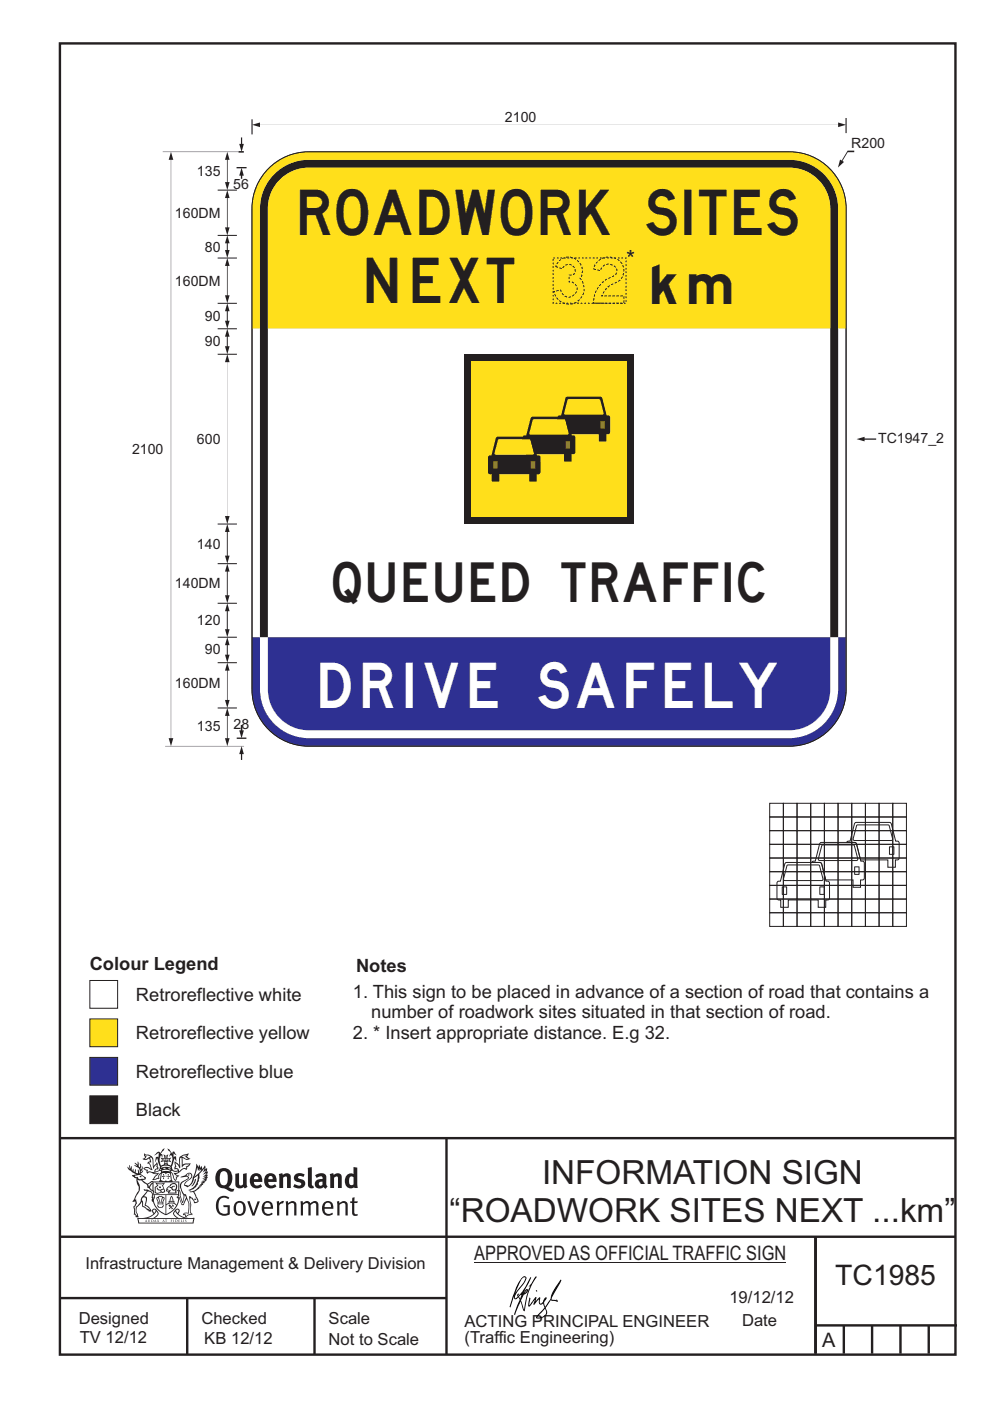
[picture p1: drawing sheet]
<svg xmlns="http://www.w3.org/2000/svg" width="210mm" height="297mm" viewBox="0 0 210 297" stroke-linecap="round" stroke-linejoin="round" font-family="sans-serif">
<g fill="none" stroke="#231f20" stroke-width=".51">
<path d="M12.7 9.2h190v278h-190zM12.7 241.3h189.9M94.7 241.4v45.8M12.7 275.2h82M12.7 262.2h190.1M39.7 275.2v12M66.7 275.2v12M173 262.2v24.8M173 281h30M179 281v6M185 281v6M191 281v6"/>
<path d="M197 281v6"/>
</g>
<path d="M100.6 267.7h66.2" fill="none" stroke="#231f20" stroke-width=".21"/>
<path d="M19.1 216h5.8v5.9h-5.8z" fill-rule="evenodd" fill="#ffdf1b" stroke="#231f20" stroke-width=".21"/>
<path d="M19.1 224.2h5.8v5.9h-5.8z" fill-rule="evenodd" fill="#2e3092" stroke="#231f20" stroke-width=".21"/>
<path d="M19.1 232.3h5.8v5.9h-5.8z" fill-rule="evenodd" fill="#231f20" stroke="#231f20" stroke-width=".21"/>
<path d="M19.1 207.9h5.8v5.9h-5.8z" fill-rule="evenodd" fill="#fff" stroke="#231f20" stroke-width=".21"/>
<g fill="#231f20">
<path d="M47 248.5a2.55 2.55 0 0 0 0 2.7l.3 .1a.81 .81 0 0 0 1-.9v-.6a1.04 1.04 0 0 0-1.1-1.5zM46.3 248.1a1.82 1.82 0 0 1 2.1-.2 1.82 1.82 0 0 1 .9 1.9 2.29 2.29 0 0 1-.8 1.9l.7 .3h.5l-.2 .6a2.87 2.87 0 0 1-2-.7 2.12 2.12 0 0 1-1.7-3.1z" fill-rule="evenodd"/>
<path d="M49.9 248.9l.8-.2v2a.46 .46 0 0 0 .2 .6 .46 .46 0 0 0 .7-.2v-2.2l.7-.2v2.4l.2 .5-.6 .4-.2-.3a1.02 1.02 0 0 1-1.2 .2 1.02 1.02 0 0 1-.6-1.1z" fill-rule="evenodd"/>
<path d="M54 249.5l-.1 .5h.9a.49 .49 0 0 0-.2-.6 .49 .49 0 0 0-.6 .1zM53.4 249.2a1.34 1.34 0 0 1 1.6-.3 1.34 1.34 0 0 1 .6 1.5v.2h-1.7a.77 .77 0 0 0 .5 .8 .77 .77 0 0 0 .9-.3l.3 .4a1.59 1.59 0 0 1-2.1 .2 1.59 1.59 0 0 1-.4-2z" fill-rule="evenodd"/>
<path d="M57 249.5l-.1 .5h.9a.49 .49 0 0 0-.2-.6 .49 .49 0 0 0-.6 .1zM56.4 249.2a1.34 1.34 0 0 1 1.6-.3 1.34 1.34 0 0 1 .7 1.5v.2h-1.8a.77 .77 0 0 0 .5 .8 .77 .77 0 0 0 .9-.3l.3 .4a1.59 1.59 0 0 1-2 .2 1.59 1.59 0 0 1-.5-2z" fill-rule="evenodd"/>
<path d="M59.1 248.9l.8-.2 .1 .4a.95 .95 0 0 1 1-.3 .95 .95 0 0 1 .7 .8v2.3h-.8v-2.3a.46 .46 0 0 0-.8 .1v2.2h-.9z" fill-rule="evenodd"/>
<path d="M62.5 249.1a1.75 1.75 0 0 1 2.1-.1l-.2 .5-.6-.2a.43 .43 0 0 0-.6 .3l.4 .3a1.04 1.04 0 0 1 1.2 1.2 1.04 1.04 0 0 1-1.4 .9l-1.2-.4 .3-.6 1 .4 .4-.4a.88 .88 0 0 0-1-.5l-.4-.2-.1-.4z" fill-rule="evenodd"/>
<path d="M65.3 247.6l.8-.2 .1 3.8 .2 .2 .2 .5a.88 .88 0 0 1-1-.1 .88 .88 0 0 1-.3-1z" fill-rule="evenodd"/>
<path d="M67.8 250.6a.43 .43 0 0 0-.1 .7 .43 .43 0 0 0 .7-.1v-.7zM66.8 249.2a1.7 1.7 0 0 1 2.4 .1v1.8l.3 .4-.4 .5-.5-.3a1.03 1.03 0 0 1-1.7-.2 1.03 1.03 0 0 1 .8-1.5h.7v-.4a.8 .8 0 0 0-1.2 .1z" fill-rule="evenodd"/>
<path d="M69.9 248.9l.8-.2 .1 .4a.95 .95 0 0 1 1-.3 .95 .95 0 0 1 .7 .8v2.3h-.8v-2.3a.46 .46 0 0 0-.8 .1v2.2h-.8z" fill-rule="evenodd"/>
<path d="M74.3 249.5a1.48 1.48 0 0 0 0 1.7l.4 .1 .3-.2v-1.5l-.3-.2zM75 247.4l.8 .2 .1 4.3h-.7l-.1-.2a1.26 1.26 0 0 1-1.4 0 1.26 1.26 0 0 1-.6-1.3 1.29 1.29 0 0 1 .5-1.3 1.29 1.29 0 0 1 1.4-.2z" fill-rule="evenodd"/>
<path d="M46.4 253.9a1.72 1.72 0 0 1 2.2 0l-.2 .3a1.24 1.24 0 0 0-1.4-.1 1.24 1.24 0 0 0-.7 1.3 1.49 1.49 0 0 0 1.3 2l.7-.2v-1.3h-.9l-.1-.4h1.4v2a1.93 1.93 0 0 1-2.2-.1 1.93 1.93 0 0 1-.7-2.2l.2-.7z" fill-rule="evenodd"/>
<path d="M50.3 255.2a1.65 1.65 0 0 0 .3 2.2 .99 .99 0 0 0 1-1.5 .78 .78 0 0 0-.4-.8 .78 .78 0 0 0-.9 .1zM50 254.9a1.33 1.33 0 0 1 1.6-.1 1.33 1.33 0 0 1 .5 1.5 1.31 1.31 0 0 1-1.3 1.5 1.31 1.31 0 0 1-1.3-1.6l.1-.5z" fill-rule="evenodd"/>
<path d="M52.5 254.7l.4-.1 .9 2.6 .8-2.5h.5l-1.1 3h-.5z" fill-rule="evenodd"/>
<path d="M56.2 255.2l-.2 .7h1.4a.7 .7 0 0 0-.3-.8 .7 .7 0 0 0-.9 .1zM55.9 255a1.22 1.22 0 0 1 1.5-.2 1.22 1.22 0 0 1 .5 1.5h-1.9a.93 .93 0 0 0 .5 1 .93 .93 0 0 0 1.2-.2l.1 .3a1.43 1.43 0 0 1-1.7 .1 1.43 1.43 0 0 1-.6-1.7z" fill-rule="evenodd"/>
<path d="M58.7 254.8l.4-.2 .1 .5 .4-.3 .6-.2-.2 .6a.66 .66 0 0 0-.8 .6v1.9h-.4z" fill-rule="evenodd"/>
<path d="M60.6 254.8l.4-.2 .1 .5a.94 .94 0 0 1 1-.4 .94 .94 0 0 1 .8 .7v2.3h-.5l-.1-2.5a.81 .81 0 0 0-1.2 .3v2.2h-.4z" fill-rule="evenodd"/>
<path d="M63.7 254.7l.5-.1 .1 .5 .4-.3a.78 .78 0 0 1 1.1 .3 .9 .9 0 0 1 1-.5 .9 .9 0 0 1 .7 .8v2.3h-.4l-.1-2.5a.67 .67 0 0 0-1.1 .3v2.2h-.5v-2.4l-.4-.2-.7 .4v2.2h-.5z" fill-rule="evenodd"/>
<path d="M69 255.2l-.2 .7h1.4a.7 .7 0 0 0-.3-.8 .7 .7 0 0 0-.9 .1zM68.7 255a1.22 1.22 0 0 1 1.5-.2 1.22 1.22 0 0 1 .5 1.5h-1.9a.93 .93 0 0 0 .5 1 .93 .93 0 0 0 1.2-.2l.1 .3a1.44 1.44 0 0 1-1.7 .1 1.44 1.44 0 0 1-.6-1.7z" fill-rule="evenodd"/>
<path d="M71.4 254.8l.5-.2 .1 .5a.94 .94 0 0 1 1-.4 .94 .94 0 0 1 .7 .7v2.3h-.4l-.1-2.5a.81 .81 0 0 0-1.2 .3v2.2h-.5z" fill-rule="evenodd"/>
<path d="M74.7 254l.5-.2v.9h.7l-.1 .4h-.7l.1 2.2 .1 .1h.5l.1 .3a.75 .75 0 0 1-1.2-.6v-2h-.4v-.4h.4z" fill-rule="evenodd"/>
<path d="M30.8 244.9l1.1 .3-.9 .5h-.4l.5-.5zM31.8 245.5l.2-.1a2.44 2.44 0 0 1 .4 2l.1 .4 .7-1-.1 .6 .3 .3a.57 .57 0 0 0-.6 .8l-1-.2-.5 .2 .1-.5-.7-.2 .6-.2 1 .5 .1-.1-.6-1.3-.2-.1 .5-.1zM30.7 244.5l-.2 .4 .3 .4-.6 .4a1.04 1.04 0 0 0 1.4-.1l.2 .7h-.4l-.2 .4a.94 .94 0 0 1 .9 1.1l-.2-.1a1.16 1.16 0 0 0-1.5-.1l.3 .4 .4 .2 .1 .5 .2 .2v-.2a.94 .94 0 0 1 1.1 .2h.9l-1.2 1.2a1.13 1.13 0 0 0 1.2-.2l.4-.1-.1-.4 .5-.7a.83 .83 0 0 0-.6 1.1l-.3-.1-.7 .3 1.1-1.4-.5 .2-.5-.1 1.3-.5-.2-.2-.8 .4v-.3l.2-.2 .3 .1 .1-.3-.2-.4v-.6l-.2-.3-.6 .9v-.7a1.42 1.42 0 0 0-1.7-1.8z" fill-rule="evenodd"/>
<path d="M38.5 245.3l.5-.3 .7-.1-.6 .3 .8 .5h-.3zM38.3 245.5h.2l.1 2a1.69 1.69 0 0 1 1.5-.7l-.7 .5 .1 .5a1.1 1.1 0 0 0-1.5 .6l-.1-.5-.2-.2h-.5l.2-.4-.2-.7a1.42 1.42 0 0 1 .8 1.1l.2-.1zM37.1 246.2l.1 1-.2 .3v.5l.6-.1 .1 .2a.96 .96 0 0 1-1.1-.1l-.1 .1a1.06 1.06 0 0 0 1.3 .2v.1a.72 .72 0 0 1-1 .2l.3 .5 .6 .3-.4 .1-.1 .7-.3-.4-.3-1.1-.4-.4 .4 .9a1.54 1.54 0 0 0 .6 1.2l.2-.3a.58 .58 0 0 1 .5-.7l.1-.2h-.3l-.4-.3 .9-.5a.93 .93 0 0 1 1.1-.5l.1 .2 .2-.1 .1-.5a.99 .99 0 0 0 .7-.9l-1.3 .1-.4 .3v-1.5l.9 .4 .8-.3h-.3l-.5-.4 .4-.7-.7 .2a1.46 1.46 0 0 0-1.3 2.1v.4l-.2-.4z" fill-rule="evenodd"/>
<path d="M35.6 248.9l.2 .1-.1 .4h.3l-.3 .1v.5l-.1-.6h-.3l.3-.1z" fill-rule="evenodd"/>
<path d="M34.6 248.9l.2 .1-.1 .3 .4 .1h-.4v.6l-.1-.5-.3-.1h.3z" fill-rule="evenodd"/>
<path d="M34.3 248.8a.57 .57 0 0 1 .9 .2 .57 .57 0 0 1 .9-.2l.2 1.4-.2 .1a.57 .57 0 0 1-.9-.1 .69 .69 0 0 1-1.1 0zM34.2 248.1l-.3 2.1-.2 .4h2.9l-.1-.4-.3-2.1h-.2v.3l-.8-.1-.9 .1 .1-.3z" fill-rule="evenodd"/>
<path d="M34.2 252.4a.3 .3 0 0 0 .6 0 .3 .3 0 0 0-.6 0zM33.3 251l.3 .3-.3 .3a.79 .79 0 0 0 0 1.3l.8-.2-.1-.3a.55 .55 0 0 1-.7-.6h.1l.1 .3 .4 .1 .8-.2-.4-.7 .4-.3-.7 .1zM33 250.7l1.1 .2 .9-.2-.4 .7 .4 1.1a.56 .56 0 0 1-.8 .3l-.2 .1a.73 .73 0 0 1-.9 .1 .73 .73 0 0 1-.3-.9v-.4l.5-.4z" fill-rule="evenodd"/>
<path d="M35.6 251.9l.7-.5a.58 .58 0 0 1 1-.1 .58 .58 0 0 1-.5 .9l-.2-.3a.43 .43 0 0 1 .6-.3v-.1a.57 .57 0 0 0-.8 .2l-.2-.1-.3 .2 .4 .1a.55 .55 0 0 0 .9 .5v.5h-1.3l.3-.4-.1-.2-.6 .1 .2-.2-.2-.1zM35.4 251.8l-.1 .2a.39 .39 0 0 0 .2 .7l.3-.1-.2 .5h1.9l-.1-.8a.86 .86 0 0 0-.1-1.4 .86 .86 0 0 0-1.3 .4z" fill-rule="evenodd"/>
<path d="M36 254.8h.8v.2h-.8zM36.4 253.8l.2 .8h-.4zM36.4 253.5l-.3 .5-.1 .6h-.2v.4l-.7 .4 .1 .2a1.48 1.48 0 0 1 2.2 .1l.2-.1-.6-.5v-.5h-.2l-.1-.6z" fill-rule="evenodd"/>
<path d="M35.8 255.4l.3 .1 .2 .3 .3-.2-.2-.2a.38 .38 0 0 1 .4 .5l-.1-.2-.3 .3 .3 .2-.3 .2-.1-.3-.4 .3-.1-.2 .4-.3-.2-.1-.1 .1z" fill-rule="evenodd"/>
<path d="M34.5 254h.2v.2l-.3 .6h-.1zM33.6 255.3h.9v.2a.55 .55 0 0 1-.8 .4v-.2h-.2zM33.4 254h.2l.2 .8h-.2zM33.6 255h.8l.1 .1-.8 .1zM33.8 253.7h.5l-.2 1.1h-.2zM33.3 253.8l-.1 .3 .3 1.2a.48 .48 0 0 0-.1 .5 .48 .48 0 0 0 .4 .3l.6-.1a.49 .49 0 0 0 .2-.7l.3-1.2-.1-.3a1.42 1.42 0 0 0-1.5 0z" fill-rule="evenodd"/>
<path d="M33.6 251.6h.5l.1 .3h-.4z" fill-rule="evenodd"/>
<path d="M41.3 250.1l.3-.2-.2 .9-.6 .7h-.2l.5-.7z" fill-rule="evenodd"/>
<path d="M39.7 249l.3-.2 .5 .2a.88 .88 0 0 1-.6 1.1 1.22 1.22 0 0 0-.8 1.3l.5 .2a.72 .72 0 0 0 .9-.4l.5-.8 .2-.6 .8-.6v.3a2.85 2.85 0 0 1-2 2.8l.1 .1a2.13 2.13 0 0 0 1.9-1.5l-.1-.2a2.01 2.01 0 0 0 .3-1.8l1.2-1.3-.4 1 .7-.5-.7 1 .8-.4-.8 .8 .7-.1-.9 .5 .8-.1-.8 .4h.7l-.8 .3 .3 .2h-.4l.2 .4-.4-.1 .2 .3h-.4l.1 .3h-.1a2.16 2.16 0 0 1-2 1l.1 .2h.4a.76 .76 0 0 1 .7 .7l.5 1.2-.6 .2a1.45 1.45 0 0 0-1.2-1.3l.3 1.8-.1 1.9 .4 .2a1.07 1.07 0 0 0-1.2 .4v-.3l-.5-.2a.87 .87 0 0 1 1-.1l.1-.7a4.4 4.4 0 0 0-.6-3.1l-.1-.3h-.2a2.16 2.16 0 0 1-.7-2.2l.3-.3 1.2-.8a.55 .55 0 0 0-.4-.7zM37.8 252.4a.76 .76 0 0 1 .3 1.1l.6 1.6 .4-1.7 .2 .1a.61 .61 0 0 1-.1 .9l-.3 .9h-.2l-.7-1.6-.3 .1a1.18 1.18 0 0 0 .1-1.4zM41.8 247.5l.2 .8 .3-.6v.6l.3-.5a1.9 1.9 0 0 1-1.1 1.4l-.3 .3zM38.2 249.6l1.4-.1 .2 .1v.3l-.5 .3a1.26 1.26 0 0 0-1 1.9l.2 .7a1.84 1.84 0 0 1 .2 2l-.4-1.3a.96 .96 0 0 0-.4-1.3l-.4 .3a.78 .78 0 0 1-.1 1.3l.2 .2h.4l.4 1.1a.38 .38 0 0 0 .2 .4 .38 .38 0 0 0 .4-.1l.6-1.2a2.94 2.94 0 0 1 .3 2.5v.5l-.8-.1-.3 .4v.2l.4-.1 .1 .4 .2 .1a1.02 1.02 0 0 1 1.3-.5l-.1-.4-.3-.1 .2-1.7-.3-1.4 .1 .1a1.14 1.14 0 0 1 .7 .9 .63 .63 0 0 0 .9-.2 .63 .63 0 0 0-.2-.8l-.6-1.3 .9-.6 .2-.3 .2-.1v-.2h.3l-.1-.3h.4l-.1-.3 .5-.1-.2-.2 .5-.4 .1-.2-.3 .1 .5-.6-.3 .1 .3-.6-.4 .1 .4-.5v-.3l-.3 .2 .1-.6v-.3l-.4 .3-.1-.8-.5 .8-.2-.7-.2 .5-.3-.8-.1 .6-.5-.8-.1 1.4-.7 1.9a1.81 1.81 0 0 1-.9 1.4l-.6-.2a1.75 1.75 0 0 1 1.1-1.2 .75 .75 0 0 0 .1-1.3 .75 .75 0 0 0-1.2 .5z" fill-rule="evenodd"/>
<path d="M41.2 254.2l.3-.1 .1 .3h-.4z" fill-rule="evenodd"/>
<path d="M29.4 258.4h11.6l-.2 .8h-11.3zM31.3 258.2l.5-.1a2.48 2.48 0 0 0 1.4-1.3l.2 .6-.5 .5-.4 .3zM32.5 256.6l.3-.2 .2 .2-.3 .6zM37.2 256.8a2.65 2.65 0 0 0 1.8 1.4h-1.1l-.5-.3-.5-.5zM37.4 256.6l.2-.2 .3 .2-.3 .6zM29.2 258.2l.1 1.2h11.7l.3-1.1-.2-.1a4.1 4.1 0 0 1-3.3-.9l.3-.4-.1-.5a1.06 1.06 0 0 0-1.3 .9l.2 .4 .6 .5h-4.7l.3-.1a.84 .84 0 0 0 .6-.7 .84 .84 0 0 0-.5-.9l-.3-.2-.5 .1-.1 .5 .3 .4a4.2 4.2 0 0 1-3.4 .9z" fill-rule="evenodd"/>
<path d="M31 258.7l.1 .2h-.2zM31 258.6l-.3 .5 .4-.1 .2 .1z" fill-rule="evenodd"/>
<path d="M31.3 258.6h.2v.4a.25 .25 0 0 0 .3-.1 .25 .25 0 0 0-.1-.3h.1a.29 .29 0 0 1 0 .4 .29 .29 0 0 1-.4 0 .29 .29 0 0 1 0-.4z" fill-rule="evenodd"/>
<path d="M32.2 258.6a.22 .22 0 0 1 .3 .2 .22 .22 0 0 1-.3 .2zM32 258.6v.5a.33 .33 0 0 0 .5-.1 .33 .33 0 0 0 0-.4 .33 .33 0 0 0-.5 0z" fill-rule="evenodd"/>
<path d="M32.9 258.7l.1 .2h-.2zM32.9 258.6l-.2 .5 .3-.1 .2 .1z" fill-rule="evenodd"/>
<path d="M33.3 258.6h.2v.2l.3-.2-.2 .2 .2 .3-.3-.2-.1 .2h-.1l.2-.3z" fill-rule="evenodd"/>
<path d="M34.7 258.7l.1 .2h-.2zM34.7 258.6l-.3 .5 .4-.1 .2 .1z" fill-rule="evenodd"/>
<path d="M35 258.6h.4h-.1v.5h-.2l.1-.5z" fill-rule="evenodd"/>
<path d="M36.2 258.6h.3h-.2v.2h.2h-.2l.1 .3h-.2z" fill-rule="evenodd"/>
<path d="M36.7 258.6h.2v.5h-.2z" fill-rule="evenodd"/>
<path d="M37.3 258.6a.22 .22 0 0 1 .3 .2 .22 .22 0 0 1-.3 .2zM37.1 258.6v.5a.33 .33 0 0 0 .5-.1 .33 .33 0 0 0 0-.4 .33 .33 0 0 0-.5 0z" fill-rule="evenodd"/>
<path d="M37.8 258.6h.3h-.1v.2h.1h-.1v.2l.1 .1h-.3z" fill-rule="evenodd"/>
<path d="M38.3 258.6h.3l-.1 .4 .2 .1h-.4z" fill-rule="evenodd"/>
<path d="M38.9 258.6h.2v.5h-.2z" fill-rule="evenodd"/>
<path d="M39.3 258.6h.2l-.2 .1 .2 .2-.1 .2h-.1v-.2l.2 .1z" fill-rule="evenodd"/>
<path d="M34.2 247.4a1.51 1.51 0 0 1 2 .2 2.67 2.67 0 0 0-2.1 0zM35.7 247.6l.4 .2 .1 .2-.4-.1zM34.6 247.7l.4-.1 .2 .2h-.4zM34 247.9l.3 .1-.3 .1zM34.9 246.9l.3-.2 .2 .2zM34.9 245.7h.2v.4h-.2zM35 245.1l.2 .2 .2-.2-.1 .4h-.2zM35.1 246.3h.2l.1 .4-.2-.2-.2 .2zM35.3 245.7h.2v.4h-.2zM34.4 245.7l.3 .1v.2l-.3 .1 .2-.2zM35.7 245.8l.3-.1-.2 .2 .2 .2-.4-.1zM32.7 244.9l1-.5-.1 1-.2-.1-.4 .1-.2 1.1 .5-1 .2 .9a1.84 1.84 0 0 1 .3 1.7l.4 .1a2.48 2.48 0 0 1 2.2 .1l.2-.3-.2-.7 .7-1.7 .4 .6-.2-1-.2-.1-.2 .3v-.9l.6 .4-.6-.7h-.3l-.1 .4-.5-.8-.5-.3 .2 .4 .5 .6-.4 .7 .4-.3a2.06 2.06 0 0 1 0 2.2l-.6-.2-.1-.6 .1-.1 .8 .2-.4-.5 .4-.5-.7 .2-.2-.2 .2-.7-.5 .4-.5-.4 .2 .7-.2 .2-.7-.2 .4 .5-.4 .5 .7-.2 .2 .1-.2 .6-.5 .2a2.02 2.02 0 0 1 0-2.2l.3 .5-.1-.6-.3-.1 .8-1.2-.5 .3-.4 .7-.2-.3a.8 .8 0 0 0-.8 .5z" fill-rule="evenodd"/>
<path d="M29.2 250.1l.3 .2a.61 .61 0 0 1 .8 .3l.3 .2a.8 .8 0 0 1 .6 1l.4 .1 .5 .6a1 1 0 0 1 .5 1l-.1 .7v-.5h-.1a.96 .96 0 0 0-.8-1.3l-.3-.2h-.6l-.1-.1-.2 .1 .2 .3h.5l-1.1 1.4-.2 .9-.4 .6a1.33 1.33 0 0 0-.5 1.8l.2 .5a1.26 1.26 0 0 1-.5-1.4l-.1-.4a1.56 1.56 0 0 0 .4-1.7l-.3 .2 .2-.5a3.2 3.2 0 0 0 .7-3zM30.4 253.9h.4a2.06 2.06 0 0 1-.1 1.6l.7 .5 .4 .5-.6-.2-.8-.6-.1-.9a.51 .51 0 0 1 .1-.9zM28.6 249.3a1.52 1.52 0 0 1 2.1 .6l-1.1 .1-.2-.1-.2-.4-.4 .1zM27.5 247v.8l-.3-.4-.2 .1a3.1 3.1 0 0 0 2 1.5l-1 .1 .5 .6 .5 .1v1.1a1.84 1.84 0 0 1-.2 2.5l-.4 .9-.4 .4 .3 .1 .4-.1 .1 .4-.2 .5-.3 .2 .1 1.8 .2-.1 .2 .6h.2l.4-.1-.1-.5a1.3 1.3 0 0 1-.1-1.6l.8-1.1 .2 1.1 .6 .2 .4 .6 .2-.2 .2 .4 .5-.1a1.85 1.85 0 0 0-1.2-1.3l.1-.3a1.39 1.39 0 0 0 0-1.5h-.5l.5-.6a.66 .66 0 0 1 .9-.4 .66 .66 0 0 1 .3 .9l-.1 .4h.2v.1l-.2 .3 .2 .5 .2-.3a2.24 2.24 0 0 0 .1-2.2 .73 .73 0 0 1-.7-.6 .73 .73 0 0 1 .5-.8l.1-.2a.94 .94 0 0 0-.9 .8 .48 .48 0 0 1-.1-.5 .48 .48 0 0 1 .5-.3l.5-.3a.51 .51 0 0 0-.8 .2l-.5 .3-1-.8 .6-.1 .1-.5-1.1-.7 .5-.4v-.4l-.5 .5 .1-.2a.69 .69 0 0 0 .2-1.1v.5l-.3 .2 .1-1.1-.3-.2 .1 .6-.1 .2-.4-1.2v.6l-.7-.3 .6 .6-.6-.2 .2 .3a1 1 0 0 1 .8 1.5l-.2-.8v.8l-.5-.2-.1-.7-.2 .6-.2-.1v-.6l-.2 .4-.2-.2 .1-.7-.2 .5z" fill-rule="evenodd"/>
<path d="M29.5 249.5l.3-.2 .3 .3z" fill-rule="evenodd"/>
<path d="M32.4 250.5h5.6v2l-.2-.1v-1.7h-5.2v2.5h5.2v-.8l.1 .2-.1 1.1v-.3h-2.5v4a4.1 4.1 0 0 0 2.6-3.6l.1-.1a4 4 0 0 1-2.8 3.9 4.2 4.2 0 0 1-2.8-4.7l.1 1.3 .1-.1a3.8 3.8 0 0 0 2.5 3.3v-4h-2.5l-.2-.9z" fill-rule="evenodd"/>
<circle cx="40" cy="249.1" r=".17"/>
</g>
<g fill="none" stroke="#231f20" stroke-width=".21">
<path d="M163.3 179h2.9v2.9h-2.9zM163.3 170.3h2.9v2.9h-2.9zM163.3 173.2h2.9v2.9h-2.9zM163.3 176.1h2.9v2.9h-2.9zM166.2 179h2.9v2.9h-2.9zM166.2 170.3h2.9v2.9h-2.9zM166.2 173.2h2.9v2.9h-2.9zM166.2 176.1h2.9v2.9h-2.9zM169.1 179h2.9v2.9h-2.9zM169.1 170.3h2.9v2.9h-2.9zM169.1 173.2h2.9v2.9h-2.9zM169.1 176.1h2.9v2.9h-2.9z"/>
<path d="M172 179h2.9v2.9h-2.9zM172 170.3h2.9v2.9h-2.9zM172 173.2h2.9v2.9h-2.9zM172 176.1h2.9v2.9h-2.9zM174 178.7l7.3-.1 .3 .2 1 3.8 .6 .1 .1 .3v3.1l-.2 .4-.6 .1v1.5h-1.6v-1.5h-5.8l-.9-3.6-.3-.1h-1.7l.2-.3h.5l.9-3.7zM174.4 179.2h6.7l.8 3.1-.2 .2-8-.1-.1-.3zM174.9 179h2.9v2.9h-2.9zM174.9 170.3h2.9v2.9h-2.9zM174.9 173.2h2.9v2.9h-2.9zM174.9 176.1h2.9v2.9h-2.9zM177.8 179h2.9v2.9h-2.9zM177.8 170.3h2.9v2.9h-2.9z"/>
<path d="M177.8 173.2h2.9v2.9h-2.9zM177.8 176.1h2.9v2.9h-2.9zM180.7 179h2.9v2.9h-2.9zM180.7 170.3h2.9v2.9h-2.9zM180.7 173.2h2.9v2.9h-2.9zM180.7 176.1h2.9v2.9h-2.9zM181.4 174.4h7.3l.3 .1 1 3.8 .6 .1 .1 .3v3.2l-.2 .4h-.6v1.6h-1.6v-1.6h-5.8l-.9-3.5-.3-.2h-1.7l.2-.2 .5-.1 .9-3.6zM181.8 174.9h6.7l.8 3.1-.2 .2-8-.1-.1-.3zM183.6 179h2.9v2.9h-2.9zM183.6 170.3h2.9v2.9h-2.9zM183.6 173.2h2.9v2.9h-2.9zM183.6 176.1h2.9v2.9h-2.9z"/>
<path d="M186.5 179h2.9v2.9h-2.9zM186.5 170.3h2.9v2.9h-2.9zM186.5 173.2h2.9v2.9h-2.9zM186.5 176.1h2.9v2.9h-2.9zM188.7 179.6h.9v1.5h-.9zM189.4 179h2.9v2.9h-2.9zM189.4 170.3h2.9v2.9h-2.9zM189.4 173.2h2.9v2.9h-2.9zM189.4 176.1h2.9v2.9h-2.9zM163.3 181.9h2.9v2.9h-2.9zM163.3 184.8h2.9v2.9h-2.9zM163.3 187.7h2.9v2.9h-2.9z"/>
<path d="M163.3 190.6h2.9v2.9h-2.9zM163.3 193.5h2.9v2.9h-2.9zM165.9 188h.9v1.6h-.9zM166.2 181.9h2.9v2.9h-2.9zM166.2 184.8h2.9v2.9h-2.9zM166.2 187.7h2.9v2.9h-2.9zM166.2 190.6h2.9v2.9h-2.9zM166.2 193.5h2.9v2.9h-2.9zM166.6 182.9h7.3l.3 .1 1 3.8 .6 .1 .1 .3v3.2l-.2 .4h-.6v1.6h-1.6v-1.6h-6.3v1.6h-1.6v-1.6h-.6l-.2-.4v-3.2l.2-.3 .5-.1 1-3.6zM167 183.4h6.7l.8 3.1-.2 .2-8-.1-.1-.3zM169.1 181.9h2.9v2.9h-2.9zM169.1 184.8h2.9v2.9h-2.9z"/>
<path d="M169.1 187.7h2.9v2.9h-2.9zM169.1 190.6h2.9v2.9h-2.9zM169.1 193.5h2.9v2.9h-2.9zM172 181.9h2.9v2.9h-2.9zM172 184.8h2.9v2.9h-2.9zM172 187.7h2.9v2.9h-2.9zM172 190.6h2.9v2.9h-2.9zM172 193.5h2.9v2.9h-2.9zM173.9 188h.9v1.6h-.9zM174.9 181.9h2.9v2.9h-2.9zM174.9 184.8h2.9v2.9h-2.9zM174.9 187.7h2.9v2.9h-2.9z"/>
<path d="M174.9 190.6h2.9v2.9h-2.9zM174.9 193.5h2.9v2.9h-2.9zM177.8 181.9h2.9v2.9h-2.9zM177.8 184.8h2.9v2.9h-2.9zM177.8 187.7h2.9v2.9h-2.9zM177.8 190.6h2.9v2.9h-2.9zM177.8 193.5h2.9v2.9h-2.9zM180.7 184.8h2.9v2.9h-2.9zM180.7 181.9h2.9v2.9h-2.9zM180.7 187.7h2.9v2.9h-2.9zM180.7 190.6h2.9v2.9h-2.9zM180.7 193.5h2.9v2.9h-2.9z"/>
<path d="M181.3 183.8h.9v1.6h-.9zM183.6 181.9h2.9v2.9h-2.9zM183.6 184.8h2.9v2.9h-2.9zM183.6 187.7h2.9v2.9h-2.9zM183.6 190.6h2.9v2.9h-2.9zM183.6 193.5h2.9v2.9h-2.9zM186.5 181.9h2.9v2.9h-2.9zM186.5 184.8h2.9v2.9h-2.9zM186.5 187.7h2.9v2.9h-2.9zM186.5 190.6h2.9v2.9h-2.9zM186.5 193.5h2.9v2.9h-2.9zM189.4 181.9h2.9v2.9h-2.9z"/>
<path d="M189.4 184.8h2.9v2.9h-2.9zM189.4 187.7h2.9v2.9h-2.9zM189.4 190.6h2.9v2.9h-2.9zM189.4 193.5h2.9v2.9h-2.9z"/>
</g>
<path d="M57 35.7a12 12 0 0 1 8.5-3.5h102a12 12 0 0 1 12 12v102a12 12 0 0 1-12 12h-102a12 12 0 0 1-12-12v-102a12 12 0 0 1 3.5-8.5z" fill-rule="evenodd" fill="#fff" stroke="#231f20" stroke-width=".21"/>
<path d="M57.7 37.4a10.3 10.3 0 0 1 7.8-3.5h102a10.3 10.3 0 0 1 10.3 10.3v102a10.3 10.3 0 0 1-10.3 10.3h-102a10.3 10.3 0 0 1-10.4-10.3v-102a10.3 10.3 0 0 1 2.6-6.8z" fill-rule="evenodd" fill="#231f20"/>
<path d="M59.4 38.1a8.6 8.6 0 0 1 6.1-2.5h102a8.7 8.7 0 0 1 8.6 8.6v102a8.7 8.7 0 0 1-8.6 8.6h-102a8.7 8.7 0 0 1-8.7-8.6v-102a8.6 8.6 0 0 1 2.6-6.1z" fill-rule="evenodd" fill="#fff"/>
<path d="M98.5 75.1h36v36h-36z" fill="#231f20"/>
<path d="M100 76.6h33v33h-33z" fill="#ffdf1b"/>
<path d="M120.1 84.2l-.2 .2-.9 3.7h-.6l-.1 .8h1.5l.8 3.1-.2 .2h-1.3v1.4h1.6v-1.6h6.3v1.6h1.6v-1.5l.6-.1 .2-.4v-3.1l-.1-.4h-.6l-1-3.8-.3-.2zM120.5 84.7l-.8 2.9 .1 .3h8l.2-.2-.8-3z" fill-rule="evenodd" fill="#231f20"/>
<path d="M127.4 89.3h.9v1.6h-.9z" fill-rule="evenodd" fill="#ed1c24"/>
<path d="M112.7 88.4l-.2 .3-.9 3.6-.6 .1-.1 .7 1.6 .1 .7 3-.2 .2h-1.3v1.5h1.6v-1.6h6.3v1.6h1.6v-1.6h.6l.2-.4v-3.2l-.1-.3-.6-.1-1-3.8-.3-.2zM113.1 88.9l-.8 2.9 .1 .3 8 .1 .2-.2-.8-3.1z" fill-rule="evenodd" fill="#231f20"/>
<path d="M120 93.5h.9v1.6h-.9z" fill-rule="evenodd" fill="#ed1c24"/>
<path d="M105.3 92.6l-.1 .3-1 3.7h-.5l-.2 .4v3.1l.2 .4h.6v1.6h1.6v-1.6h6.3v1.6h1.6v-1.6h.6l.2-.4v-3.1l-.1-.4h-.6l-1-3.8-.3-.2zM105.7 93.2l-.8 2.8 .1 .4h8l.2-.2-.7-3z" fill-rule="evenodd" fill="#231f20"/>
<g fill="#ed1c24">
<path d="M112.6 97.8h.9v1.5h-.9z" fill-rule="evenodd"/>
<path d="M104.6 97.8h.9v1.5h-.9z" fill-rule="evenodd"/>
</g>
<path d="M59.4 38.1a8.6 8.6 0 0 1 6.1-2.5h102a8.7 8.7 0 0 1 8.6 8.6v25.5h-119.3v-25.5a8.6 8.6 0 0 1 2.6-6.1z" fill-rule="evenodd" fill="#ffdf1b"/>
<path d="M56.8 135.1h119.3v11.1a8.7 8.7 0 0 1-8.6 8.6h-102a8.7 8.7 0 0 1-8.7-8.6z" fill-rule="evenodd" fill="#2e3092"/>
<path d="M53.5 25.3v3.2M55 26.5h122.9" fill="none" stroke="#231f20" stroke-width=".21"/>
<g fill="#231f20">
<path d="M177.8 26l1.7 .5-1.7 .4z"/>
<path d="M53.5 26.5l1.6-.5v.9z"/>
</g>
<path d="M183.2 93.1h2.6" fill="none" stroke="#231f20" stroke-width=".21"/>
<path d="M181.7 93.1l1.7-.5v1z" fill="#231f20"/>
<path d="M179.5 25v3.2M181.2 32.1h-1.4l-1.3 2.1" fill="none" stroke="#231f20" stroke-width=".21"/>
<path d="M178.2 33.8l.8 .5-1.3 1.2z" fill="#231f20"/>
<path d="M36.3 33.7v123M35 158.2h16.8" fill="none" stroke="#231f20" stroke-width=".21"/>
<g fill="#231f20">
<path d="M36.3 32.2l.5 1.7h-1z"/>
<path d="M35.8 156.5h1l-.5 1.7z"/>
</g>
<path d="M48.2 151.6v5.1" fill="none" stroke="#231f20" stroke-width=".21"/>
<g fill="#231f20">
<path d="M48.2 150.1l.5 1.7h-1z"/>
<path d="M47.7 156.5h1l-.5 1.7z"/>
</g>
<path d="M48.2 33.7v5.1" fill="none" stroke="#231f20" stroke-width=".21"/>
<g fill="#231f20">
<path d="M48.2 32.2l.5 1.7h-1z"/>
<path d="M47.7 38.6h1l-.5 1.7z"/>
</g>
<path d="M34.5 32.2h16.1M46.2 150.1h4.1M48.2 142v6.6" fill="none" stroke="#231f20" stroke-width=".21"/>
<g fill="#231f20">
<path d="M48.2 140.5l.5 1.7h-1z"/>
<path d="M47.7 148.4h1l-.5 1.7z"/>
</g>
<path d="M51.2 153.7v1.3" fill="none" stroke="#231f20" stroke-width=".21"/>
<path d="M50.7 154.9h1l-.5 1.6z" fill="#231f20"/>
<path d="M48.2 76.6v33" fill="none" stroke="#231f20" stroke-width=".21"/>
<g fill="#231f20">
<path d="M48.2 75.1l.5 1.7h-1z"/>
<path d="M47.7 109.4h1l-.5 1.7z"/>
</g>
<path d="M46.2 135.1h4.1M48.2 136.6v2.4M46.2 140.5h4.1" fill="none" stroke="#231f20" stroke-width=".21"/>
<g fill="#231f20">
<path d="M47.7 138.8h1l-.5 1.7z"/>
<path d="M48.2 135.1l.5 1.7h-1z"/>
</g>
<path d="M46.2 49.9h4.1M50.2 156.5h2.1M51.2 159.7v1.4" fill="none" stroke="#231f20" stroke-width=".21"/>
<path d="M51.2 158.2l.5 1.7h-1z" fill="#231f20"/>
<path d="M51.2 29.1v1.6" fill="none" stroke="#231f20" stroke-width=".21"/>
<path d="M50.7 30.5h1l-.5 1.7z" fill="#231f20"/>
<path d="M50.6 32.2h1.1M51.2 37.1v.8" fill="none" stroke="#231f20" stroke-width=".21"/>
<path d="M51.2 35.6l.5 1.6h-1z" fill="#231f20"/>
<path d="M50.2 35.6h2.1M46.2 40.3h4.1M48.2 41.8v6.6" fill="none" stroke="#231f20" stroke-width=".21"/>
<g fill="#231f20">
<path d="M47.7 48.2h1l-.5 1.7z"/>
<path d="M48.2 40.3l.5 1.7h-1z"/>
</g>
<path d="M48.2 56.2v6.6" fill="none" stroke="#231f20" stroke-width=".21"/>
<g fill="#231f20">
<path d="M47.7 62.6h1l-.5 1.7z"/>
<path d="M48.2 54.7l.5 1.7h-1z"/>
</g>
<path d="M48.2 51.4v1.8" fill="none" stroke="#231f20" stroke-width=".21"/>
<g fill="#231f20">
<path d="M47.7 53h1l-.5 1.7z"/>
<path d="M48.2 49.9l.5 1.7h-1z"/>
</g>
<path d="M46.2 54.7h4.1M46.2 64.3h4.1M46.2 69.7h4.1M48.2 65.8v2.4" fill="none" stroke="#231f20" stroke-width=".21"/>
<g fill="#231f20">
<path d="M48.2 64.3l.5 1.7h-1z"/>
<path d="M47.7 68h1l-.5 1.7z"/>
</g>
<path d="M48.2 71.2v2.4" fill="none" stroke="#231f20" stroke-width=".21"/>
<g fill="#231f20">
<path d="M48.2 69.7l.5 1.7h-1z"/>
<path d="M47.7 73.4h1l-.5 1.7z"/>
</g>
<path d="M46.2 75.1h4.1M48.2 121v5.3" fill="none" stroke="#231f20" stroke-width=".21"/>
<g fill="#231f20">
<path d="M47.7 126.2h1l-.5 1.7z"/>
<path d="M48.2 119.5l.5 1.7h-1z"/>
</g>
<path d="M46.2 127.9h4.1M48.2 129.4v4.2" fill="none" stroke="#231f20" stroke-width=".21"/>
<g fill="#231f20">
<path d="M48.2 127.9l.5 1.7h-1z"/>
<path d="M47.7 133.4h1l-.5 1.7z"/>
</g>
<path d="M46.2 119.5h4.1M46.2 111.1h4.1M48.2 112.6v5.4" fill="none" stroke="#231f20" stroke-width=".21"/>
<g fill="#231f20">
<path d="M48.2 111.1l.5 1.7h-1z"/>
<path d="M47.7 117.8h1l-.5 1.7z"/>
</g>
<path d="M55.1 135.1h1.7v11.1a8.7 8.7 0 0 0 8.7 8.6h102a8.7 8.7 0 0 0 8.6-8.6v-11.1h1.7v11.1a10.3 10.3 0 0 1-10.3 10.3h-102a10.3 10.3 0 0 1-10.4-10.3z" fill-rule="evenodd" fill="#fff"/>
<path d="M53.5 135.1h1.6v11.1a10.3 10.3 0 0 0 10.4 10.3h102a10.3 10.3 0 0 0 10.3-10.3v-11.1h1.7v11.1a12 12 0 0 1-12 12h-102a12 12 0 0 1-12-12z" fill-rule="evenodd" fill="#2e3092"/>
<path d="M57 35.7a12 12 0 0 1 8.5-3.5h102a12 12 0 0 1 12 12v25.5h-1.7v-25.5a10.3 10.3 0 0 0-10.3-10.3h-102a10.3 10.3 0 0 0-10.4 10.3v25.5h-1.6v-25.5a12 12 0 0 1 3.5-8.5z" fill-rule="evenodd" fill="#ffdf1b"/>
<path d="M117.3 54.7h15.5v9.6h-15.5z" fill="none" stroke="#231f20" stroke-width=".21" stroke-dasharray=".4 .4" stroke-linecap="butt"/>
<path d="M57 35.7a12 12 0 0 1 8.5-3.5h102a12 12 0 0 1 12 12v102a12 12 0 0 1-12 12h-102a12 12 0 0 1-12-12v-102a12 12 0 0 1 3.5-8.5z" fill="none" stroke="#231f20" stroke-width=".21"/>
<g fill="#000">
<path d="M111.6 273.7l.2-.2-.5 .7zM110.4 274.5l.2 .1-.3 .8-.2-.5zM110.9 270.9h.5a9.3 9.3 0 0 1-2 3.1l-.1 .3 1-2.5zM110.6 271a14.7 14.7 0 0 0-2.2 4.9l-.3 1.2 .1 .1 .8-2.3a.42 .42 0 0 0 .2 .6 .42 .42 0 0 0 .6-.3l.2-.1 .2 .5-1.1 3.2h.2l1.1-2.9 .6 1.9 .2 .2 .2-.5a13.5 13.5 0 0 1 2-6.2l.4-.5-.1-.2-1.6 2.1 .4-.1a14.9 14.9 0 0 0-1.3 5.1l-.4-1.1a1.39 1.39 0 0 1 .2-1.9l.1-.2a.92 .92 0 0 0 .8-1.2 .75 .75 0 0 0-.8 .7l-.1 .2 1.6-3.4h-.1l-.4 .7a10.5 10.5 0 0 1-2.2 3.3l.2-.5a.32 .32 0 0 0-.4 .2 .32 .32 0 0 0 .1 .4l-.5 .4a3.2 3.2 0 0 1 1.1-2.3l.5-.6a2.49 2.49 0 0 0 .7-1.6l-.4-.2z" fill-rule="evenodd"/>
<path d="M113.7 273.6l.3 .2h-.3z" fill-rule="evenodd"/>
<path d="M115.6 277.5a1.15 1.15 0 0 1 .1 1.3 1.15 1.15 0 0 1-1.2 .5l-.6 .1zM112.2 275.2l-.2 1.6 .2 .2 1.2-1.5-.2 1.1 1.1-1.1a.94 .94 0 0 0 .4 1.1l.5-.3 .3 .9-1.2 1.3a.98 .98 0 0 0-.5 1 1.9 1.9 0 0 0 2.3-1.3l-.1-.2a1.02 1.02 0 0 1 .2-1.4l.6-1 1.5 .3-.2-.4v.2l-1.1-.1v-.3l2-3.6 .1-.2-.2-.2-1.7 2.8a6.6 6.6 0 0 1-1.6 2.9l-.1-.2a1.01 1.01 0 0 1 .4-1.4l.1-.2-.3-.1-.4 .4-.1 .5-.6 .4-.1-.4 .1-.9-.2-.1-.9 1 .3-1h-.2l-1.4 1.8 .3-1.5v-.1z" fill-rule="evenodd"/>
</g>
<g font-size="9.6" fill="#231f20">
<text x="63.7" y="49.9">ROADWORK SITES</text>
<text x="77.8" y="64.3">NEXT 32</text>
</g>
<text font-size="9.6" fill="#fff" x="68" y="150.1">DRIVE SAFELY</text>
<g font-size="8.4" fill="#231f20">
<text x="138.4" y="64.5">km</text>
<text x="70.7" y="127.7">QUEUED TRAFFIC</text>
</g>
<g font-size="7.1" fill="#231f20">
<text x="115" y="251.1">INFORMATION SIGN</text>
<text x="95.4" y="259">“ROADWORK SITES NEXT ...km”</text>
</g>
<text font-size="6" fill="#231f20" x="177.2" y="272.4">TC1985</text>
<text font-size="5" fill="#231f20" x="132.8" y="56.6">*</text>
<g font-size="4.2" fill="#231f20">
<text x="100.6" y="267.2">APPROVED AS OFFICIAL TRAFFIC SIGN</text>
<text x="174.4" y="285.6">A</text>
</g>
<g font-size="3.9" fill="#231f20">
<text x="19" y="205.7">Colour Legend</text>
<text x="75.5" y="206.1">Notes</text>
<text x="28.8" y="212.2">Retroreflective white</text>
<text x="74.8" y="211.5">1. This sign to be placed in advance of a section of road that contains a</text>
<text x="78.7" y="215.9">number of roadwork sites situated in that section of road.</text>
<text x="28.8" y="220.4">Retroreflective yellow</text>
<text x="74.8" y="220.2">2. * Insert appropriate distance. E.g 32.</text>
<text x="28.8" y="228.5">Retroreflective blue</text>
<text x="28.8" y="236.7">Black</text>
</g>
<g font-size="3.5" fill="#231f20">
<text x="18.1" y="269.1">Infrastructure Management &amp; Delivery Division</text>
<text x="16.7" y="280.7">Designed</text>
<text x="42.7" y="280.7">Checked</text>
<text x="69.7" y="280.7">Scale</text>
<text x="98.5" y="281.4">ACTING PRINCIPAL ENGINEER</text>
<text x="154.7" y="276.2">19/12/12</text>
<text x="157.4" y="281.2">Date</text>
<text x="16.9" y="284.8">TV 12/12</text>
<text x="43.3" y="284.9">KB 12/12</text>
<text x="69.7" y="285.2">Not to Scale</text>
<text x="98.5" y="284.8">(Traffic Engineering)</text>
</g>
<g font-size="3" fill="#231f20">
<text x="107.1" y="25.9">2100</text>
<text x="180.6" y="31.4">R200</text>
<text x="41.8" y="37.3">135</text>
<text x="49.5" y="40.1">56</text>
<text x="37.1" y="46.2">160DM</text>
<text x="43.4" y="53.4">80</text>
<text x="37.1" y="60.6">160DM</text>
<text x="43.4" y="68.1">90</text>
<text x="43.4" y="73.5">90</text>
<text x="41.8" y="94.2">600</text>
<text x="186.2" y="93.9">TC1947_2</text>
<text x="28" y="96.3">2100</text>
<text x="41.8" y="116.3">140</text>
<text x="37.1" y="124.8">140DM</text>
<text x="41.8" y="132.6">120</text>
<text x="43.4" y="138.6">90</text>
<text x="37.1" y="145.9">160DM</text>
<text x="41.8" y="154.9">135</text>
<text x="49.6" y="154.5">28</text>
</g>
</svg>
